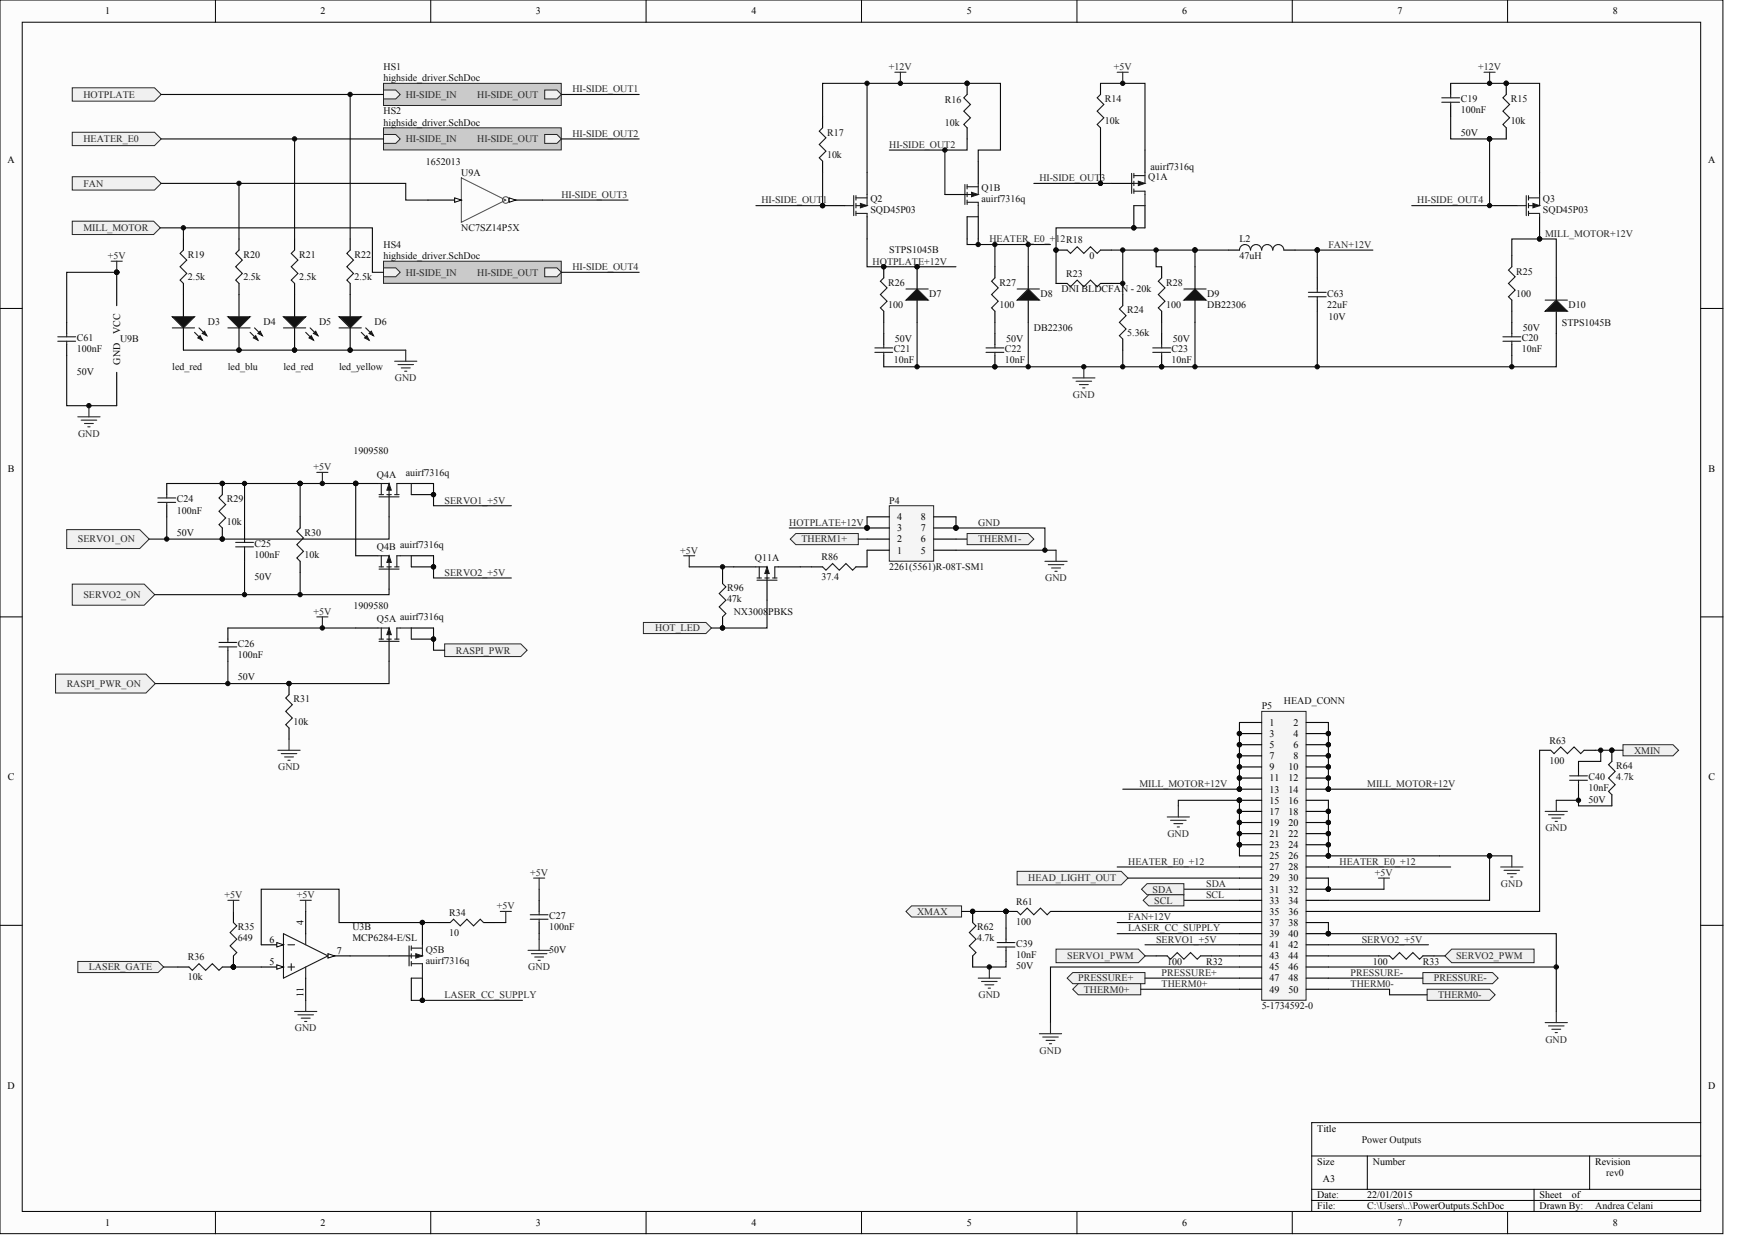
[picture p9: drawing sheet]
<svg xmlns="http://www.w3.org/2000/svg" width="1319mm" height="928mm" viewBox="0 0 1319 928" stroke-linecap="round" stroke-linejoin="round" font-family="sans-serif">
<g fill="#fcfcfc" stroke="#000" stroke-width=".75">
<path d="M0 0h1293v926h-1293z"/>
<path d="M17 17h1259v892h-1259z"/>
</g>
<g fill="none" stroke="#000" stroke-width=".75">
<path d="M162 0v17M323 0v17M485 0v17M647 0v17M808 0v17M970 0v17M1131 0v17M0 231h17M1276 231h17M0 463h17M1276 463h17M0 694h17"/>
<path d="M1276 694h17M1276 842h-292v67M984 867h292M1026 867v25M1193 867v25M984 892h292M1151 892v17M162 909v17M323 909v17M485 909v17M647 909v17M808 909v17"/>
<path d="M970 909v17M984 901h292M1131 909v17"/>
</g>
<path d="M651 129v17M1155 129v17M617 154h17M1122 154h17M651 163v16M1155 163v16M330 692h8M363 692h8" fill="none" stroke="#000" stroke-width=".83"/>
<g fill="#0e0e0e" stroke="#0e0e0e" stroke-width=".75">
<circle cx="617" cy="154" r="1.6"/>
<circle cx="1155" cy="179" r="1.6"/>
</g>
<g fill="none" stroke="#1c1c1c" stroke-width=".83">
<path d="M634 154h7M641 147v15M642 148h9M642 147v3M642 153v3M642 158v4M651 146v8h-9M1139 154h6M1145 147v15M1147 148h8M1147 147v3M1147 153v3"/>
<path d="M1147 158v4M1155 146v8h-8M642 160h9v3M1147 160h8v3M338 692l2-2 5 5 5-5 5 5 5-5 3 2"/>
</g>
<g fill="#1c1c1c" stroke="#1c1c1c" stroke-width=".75">
<path d="M646 153l5 1-5 2z"/>
<path d="M1150 153l5 1-5 2z"/>
</g>
<g fill="#f0f0f0" stroke="#262626" stroke-width=".75">
<path d="M50 397h55l7 7-7 8h-55z" fill-rule="evenodd"/>
<path d="M54 438h54l8 8-8 8h-54z" fill-rule="evenodd"/>
<path d="M58 721h61l4 5-4 4h-61z" fill-rule="evenodd"/>
</g>
<path d="M225 676h9M229 676v8" fill="none" stroke="#262626" stroke-width=".83"/>
<path d="M288 63h133v16h-133z" fill="#cacaca" stroke="#262626" stroke-width=".75"/>
<g fill="#f0f0f0" stroke="#262626" stroke-width=".75">
<path d="M288 68h9l3 3-3 3h-9z" fill-rule="evenodd"/>
<path d="M409 68h9l3 3-3 3h-9z" fill-rule="evenodd"/>
</g>
<g fill="none" stroke="#262626" stroke-width=".83">
<path d="M672 54h8M676 54v9M400 659h9M405 659v8M171 676h8M175 676v8M375 684h9M380 684v8M396 713h17M399 716h11M401 718h7M405 705v8"/>
<path d="M404 721h1M221 759h17M229 751v8M224 761h11M226 764h7M229 766h1"/>
</g>
<g fill="#0e0e0e" stroke="#0e0e0e" stroke-width=".75">
<circle cx="676" cy="63" r="1.6"/>
<circle cx="175" cy="726" r="1.6"/>
<circle cx="651" cy="63" r="1.6"/>
<circle cx="726" cy="63" r="1.6"/>
<circle cx="793" cy="188" r="1.6"/>
<circle cx="843" cy="213" r="1.6"/>
<circle cx="1130" cy="63" r="1.6"/>
<circle cx="167" cy="404" r="1.6"/>
<circle cx="167" cy="363" r="1.6"/>
<circle cx="184" cy="363" r="1.6"/>
<circle cx="125" cy="404" r="1.6"/>
</g>
<path d="M651 63v66M1060 154h62M651 179v21h66M834 213h9M184 363v33M125 388v16M405 667v9M330 692h-76v-25h-58v42M405 701v4M175 726h21" fill="none" stroke="#0e0e0e" stroke-width=".83"/>
<g fill="none" stroke="#000" stroke-width=".83">
<path d="M726 63v8M826 63v8M1089 63v8M1089 79v9M1130 63v8M617 88v8M726 96v8M826 96v8M1130 96v8M617 121v8M793 188h8M826 188h8"/>
<path d="M793 213h8M826 213h8M843 221v8M843 254v9M125 363v8M125 379v9M167 363v8M167 396v8M184 396v8M225 388v8M184 413v8M225 421v9"/>
<path d="M405 676v8M175 684v8M405 692v9M175 717v9h-8M133 726h9"/>
</g>
<g fill="none" stroke="#1c1c1c" stroke-width=".83">
<path d="M726 71l-3 2 5 5-5 5 5 5-5 5 3 3M826 71l-3 2 5 5-5 5 5 5-5 5 3 3M1082 73h13M1082 77h13M1089 71v2M1089 77v2M1130 71l-2 2 5 5-5 5 5 5-5 5 2 3M617 96l-2 2 5 5-5 5 5 5-5 5 2 3M801 188l2 2 5-5 5 5 5-5 5 5 3-2M801 213l2 2 5-5 5 5 5-5 5 5 3-2M843 229l-3 3 5 5-5 5 5 5-5 5 3 2M118 374h14"/>
<path d="M118 377h14M125 371v3M125 377v2M167 371l-3 3 5 5-5 5 5 5-5 5 3 2M225 396l-2 3 5 5-5 5 5 5-5 5 2 2M177 407h13M177 410h13M184 404v3M184 410v3M175 692l3 3-5 5 5 5-5 5 5 5-3 2M398 686h13M398 690h13"/>
<path d="M405 684v2M405 690v2M142 726l2 2 5-5 5 5 5-5 5 5 3-2"/>
</g>
<g fill="#f0f0f0" stroke="#262626" stroke-width=".75">
<path d="M54 66h62l5 5-5 5h-62z" fill-rule="evenodd"/>
<path d="M54 99h62l5 5-5 5h-62z" fill-rule="evenodd"/>
<path d="M54 133h62l5 5-5 5h-62z" fill-rule="evenodd"/>
<path d="M54 166h61l5 5-5 5h-61z" fill-rule="evenodd"/>
</g>
<path d="M288 96h133v17h-133z" fill="#cacaca" stroke="#262626" stroke-width=".75"/>
<g fill="#f0f0f0" stroke="#262626" stroke-width=".75">
<path d="M288 101h9l3 3-3 4h-9z" fill-rule="evenodd"/>
<path d="M409 101h9l3 3-3 4h-9z" fill-rule="evenodd"/>
</g>
<path d="M288 196h133v17h-133z" fill="#cacaca" stroke="#262626" stroke-width=".75"/>
<g fill="#f0f0f0" stroke="#262626" stroke-width=".75">
<path d="M288 201h9l3 3-3 4h-9z" fill-rule="evenodd"/>
<path d="M409 201h9l3 3-3 4h-9z" fill-rule="evenodd"/>
</g>
<path d="M421 71h59M421 104h59M421 204h59M838 692h92M909 717h21M997 717h38M997 709h75M309 751h83" fill="none" stroke="#0e0e0e" stroke-width=".83"/>
<g fill="#f0f0f0" stroke="#262626" stroke-width=".75">
<path d="M793 712h61l5 5-5 5h-61z" fill-rule="evenodd"/>
<path d="M1084 717l5-5h62v10h-62z" fill-rule="evenodd"/>
</g>
<path d="M246 717h17M868 717h8M901 717h8M1035 717h8M1068 717h8" fill="none" stroke="#000" stroke-width=".83"/>
<path d="M876 717l2 3 6-5 5 5 5-5 5 5 2-3M1043 717l2 3 5-5 5 5 5-5 5 5 3-3" fill="none" stroke="#1c1c1c" stroke-width=".83"/>
<path d="M717 404h9" fill="none" stroke="#0e0e0e" stroke-width=".83"/>
<path d="M246 716l5 1-5 2z" fill="#fcfcfc" stroke="#000" stroke-width=".75"/>
<path d="M196 726h17" fill="none" stroke="#000" stroke-width=".83"/>
<path d="M208 724l5 2-5 1z" fill="#fcfcfc" stroke="#000" stroke-width=".75"/>
<path d="M196 709h17" fill="none" stroke="#000" stroke-width=".83"/>
<path d="M208 707l5 2-5 2z" fill="#fcfcfc" stroke="#000" stroke-width=".75"/>
<g fill="none" stroke="#1c1c1c" stroke-width=".83">
<path d="M138 188l-3 2 5 5-5 5 5 5-5 5 3 3M179 188l-2 2 5 5-5 5 5 5-5 5 2 3M221 188l-2 2 5 5-5 5 5 5-5 5 2 3M263 188l-3 2 5 5-5 5 5 5-5 5 3 3M663 209l-2 2 5 5-5 5 5 5-5 5 2 3M680 217h17M747 209l-3 2 5 5-5 5 5 5-5 5 3 3M763 217h17M872 209l-3 2 5 5-5 5 5 5-5 5 3 3M889 217h16M1135 200l-3 3 5 5-5 5 5 5-5 5 3 2M1160 225h16"/>
<path d="M129 246h17M146 249l6 6M149 246l6 6M171 246h17M188 249l6 6M191 246l6 6M213 246h16M229 249l6 6M233 246l6 6M254 246h17M271 249l6 6M274 246l6 6"/>
<path d="M663 259v2M747 259v2M872 259v2M1128 256h13M1128 253h13M1135 250v3M1135 256v3M657 264h13M657 261h13M663 264v3M740 264h13M740 261h13"/>
<path d="M747 264v3M865 264h13M865 261h13M872 264v3M213 701l33 16-33 17zM216 709h5M229 701v8M216 726h5M219 723v5M229 726v8"/>
</g>
<g fill="none" stroke="#000" stroke-width=".83">
<path d="M138 179v9M179 179v9M221 179v9M263 179v9M1135 192v8M138 213v25M179 213v25M221 213v25M263 213v25M663 200v9M688 200v17M747 200v9"/>
<path d="M772 200v17M872 200v9M897 200v17M1168 209v16M663 234v8M688 225v17M747 234v8M772 225v17M872 234v8M897 225v17M1135 225v9M1168 234v16"/>
<path d="M138 246v17M179 246v17M221 246v17M263 246v17M663 250v9M747 250v9M872 250v9M1135 242v8M1135 259v8M663 267v8M747 267v8M872 267v8"/>
<path d="M229 684v17M229 734v17"/>
</g>
<g fill="#0e0e0e" stroke="#0e0e0e" stroke-width=".75">
<circle cx="688" cy="200" r="1.6"/>
<circle cx="663" cy="200" r="1.6"/>
<circle cx="747" cy="275" r="1.6"/>
<circle cx="872" cy="275" r="1.6"/>
<circle cx="747" cy="183" r="1.6"/>
<circle cx="772" cy="183" r="1.6"/>
<circle cx="868" cy="188" r="1.6"/>
<circle cx="688" cy="275" r="1.6"/>
<circle cx="772" cy="275" r="1.6"/>
<circle cx="897" cy="275" r="1.6"/>
<circle cx="813" cy="275" r="1.6"/>
<circle cx="1135" cy="275" r="1.6"/>
<circle cx="179" cy="263" r="1.6"/>
<circle cx="221" cy="263" r="1.6"/>
<circle cx="263" cy="263" r="1.6"/>
<circle cx="263" cy="71" r="1.6"/>
<circle cx="138" cy="171" r="1.6"/>
<circle cx="179" cy="138" r="1.6"/>
<circle cx="221" cy="104" r="1.6"/>
</g>
<g fill="#1c1c1c" stroke="#1c1c1c" stroke-width=".83">
<path d="M680 225l8-8 9 8z"/>
<path d="M763 225l9-8 8 8z"/>
<path d="M1160 234l8-9 8 9z"/>
<path d="M889 225l8-8 8 8z"/>
<path d="M129 238h17l-8 8z"/>
<path d="M149 254l1-2 2 3z"/>
<path d="M152 250l2-1 1 3z"/>
<path d="M171 238h17l-9 8z"/>
<path d="M190 254l2-2 2 3z"/>
<path d="M194 250l1-1 2 3z"/>
<path d="M213 238h16l-8 8z"/>
<path d="M232 254l2-2 1 3z"/>
<path d="M235 250l2-1 2 3z"/>
<path d="M254 238h17l-8 8z"/>
<path d="M274 254l1-2 2 3z"/>
<path d="M277 250l2-1 1 3z"/>
</g>
<g fill="none" stroke="#0e0e0e" stroke-width=".83">
<path d="M121 71h167M263 71v108M121 104h167M221 104v75M179 138v41M120 171h159v33h9M138 171v8M747 183v17M772 183v17M868 188v12h4M1135 234v8M663 242v8"/>
<path d="M688 242v33M747 242v8M772 242v33M872 242v8M897 242v33M1168 250v25h-505M138 263h167M1135 267v8M859 717h9M1076 717h8"/>
</g>
<path d="M296 271h17M299 274h11M301 276h7M304 279h1M305 263v8M813 275v9M805 284h17M808 286h11M810 289h7M813 291h1" fill="none" stroke="#262626" stroke-width=".83"/>
<g fill="#f0f0f0" stroke="#262626" stroke-width=".75">
<path d="M726 400h46l4 4-4 5h-46z" fill-rule="evenodd"/>
<path d="M593 404l4-4h47v9h-47z" fill-rule="evenodd"/>
</g>
<path d="M644 404h7" fill="none" stroke="#0e0e0e" stroke-width=".83"/>
<path d="M801 734l4-4h54v8h-54z" fill-rule="evenodd" fill="#f0f0f0" stroke="#262626" stroke-width=".75"/>
<path d="M889 667h41M889 676h41" fill="none" stroke="#0e0e0e" stroke-width=".83"/>
<g fill="#f0f0f0" stroke="#262626" stroke-width=".75">
<path d="M857 667l4-4h28v8h-28z" fill-rule="evenodd"/>
<path d="M858 676l4-5h27v9h-27z" fill-rule="evenodd"/>
</g>
<path d="M238 354h8M242 354v9" fill="none" stroke="#262626" stroke-width=".83"/>
<circle cx="242" cy="363" r="1.6" fill="#0e0e0e" stroke="#0e0e0e" stroke-width=".75"/>
<path d="M42 506h68l7 7-7 7h-68z" fill-rule="evenodd" fill="#f0f0f0" stroke="#262626" stroke-width=".75"/>
<path d="M171 471v9M171 488v8" fill="none" stroke="#000" stroke-width=".83"/>
<path d="M171 480v2M164 482h14M164 485h14M171 485v3" fill="none" stroke="#1c1c1c" stroke-width=".83"/>
<path d="M171 496v17M371 692h9" fill="none" stroke="#0e0e0e" stroke-width=".83"/>
<g fill="#0e0e0e" stroke="#0e0e0e" stroke-width=".75">
<circle cx="171" cy="513" r="1.6"/>
<circle cx="242" cy="471" r="1.6"/>
</g>
<path d="M238 463h8M242 463v8" fill="none" stroke="#262626" stroke-width=".83"/>
<path d="M334 483h57l5 5-5 5h-57z" fill-rule="evenodd" fill="#f0f0f0" stroke="#262626" stroke-width=".75"/>
<g fill="none" stroke="#000" stroke-width=".83">
<path d="M859 113v16M734 121v17M834 138h17M709 146h17M851 154v17M859 154v17M726 163v16M734 163v16M267 363h17M292 371v17M309 363h16M309 371h16"/>
<path d="M267 417h17M309 417h16M292 425v17M309 425h16M267 471h17M292 480v16M309 471h16M309 480h16M317 692v17M292 717h17M309 734v17M317 734v17"/>
</g>
<g fill="none" stroke="#1c1c1c" stroke-width=".83">
<path d="M724 138v15M726 138v4M734 138v8h-8M849 130v15M851 132h8M851 130v3M851 136v3M859 129v9h-8M726 152h8v11h-8M726 140h8M726 144v4M726 150v3"/>
<path d="M851 143h8v11h-8M851 142v3M284 363h8v8M284 373h16M284 371h4M286 363v8M290 371h4M296 371h4M298 371v-8h11v8M284 417h8v8M286 417v8M284 427h16"/>
<path d="M284 425h4M290 425h4M296 425h4M298 425v-8h11v8M284 471h8v9M284 480h4M286 471v9M290 480h4M296 480h4M298 480v-9h11v9M284 481h16M307 710v15"/>
<path d="M309 710v3M309 716v3M309 711h8M317 709v8h-8M309 721v4M309 723h8v11h-8"/>
</g>
<g fill="#1c1c1c" stroke="#1c1c1c" stroke-width=".75">
<path d="M854 136l5 2-5 1z"/>
<path d="M729 144l5 2-5 2z"/>
<path d="M292 363l2 5h-4z"/>
<path d="M292 417l2 5h-4z"/>
<path d="M292 471l2 5h-4z"/>
<path d="M312 716l5 1-5 2z"/>
</g>
<g fill="#0e0e0e" stroke="#0e0e0e" stroke-width=".75">
<circle cx="851" cy="171" r="1.6"/>
<circle cx="709" cy="113" r="1.6"/>
<circle cx="267" cy="363" r="1.6"/>
<circle cx="325" cy="371" r="1.6"/>
<circle cx="325" cy="425" r="1.6"/>
<circle cx="325" cy="480" r="1.6"/>
<circle cx="317" cy="751" r="1.6"/>
<circle cx="317" cy="692" r="1.6"/>
<circle cx="225" cy="446" r="1.6"/>
<circle cx="184" cy="446" r="1.6"/>
<circle cx="826" cy="138" r="1.6"/>
</g>
<g fill="none" stroke="#0e0e0e" stroke-width=".83">
<path d="M709 113v33M726 104v9h-59M776 138h50M859 171h-66v42M1135 192v-13h33v30M325 363v16h59M292 388v16h-180M325 417v17h59M717 413h76M184 421v25M225 430v16M292 442v4h-176"/>
<path d="M171 471h96M325 471v17h9M292 496v17h-175M263 717h29M838 701h92M859 709h71M123 726h10"/>
</g>
<path d="M793 413v8M784 421h17M787 424h11M789 426h7M792 429h1" fill="none" stroke="#262626" stroke-width=".83"/>
<path d="M763 654h78l6 5-6 5h-78z" fill-rule="evenodd" fill="#f0f0f0" stroke="#262626" stroke-width=".75"/>
<path d="M1118 104h12M847 659h83M859 734h71" fill="none" stroke="#0e0e0e" stroke-width=".83"/>
<circle cx="1118" cy="104" r="1.6" fill="#0e0e0e" stroke="#0e0e0e" stroke-width=".75"/>
<g fill="#f0f0f0" stroke="#262626" stroke-width=".75">
<path d="M1218 559h38l4 4-4 4h-38z" fill-rule="evenodd"/>
<path d="M680 684l4-4h38v8h-38z" fill-rule="evenodd"/>
</g>
<path d="M1155 563h9M1185 571v9M1189 563h8M1210 563v8M1185 588v8M1210 596v9M730 684v8M755 684h8M755 696v9M788 684h9M730 717v9M755 713v8" fill="none" stroke="#000" stroke-width=".83"/>
<g fill="#0e0e0e" stroke="#0e0e0e" stroke-width=".75">
<circle cx="755" cy="684" r="1.6"/>
<circle cx="730" cy="684" r="1.6"/>
<circle cx="742" cy="726" r="1.6"/>
<circle cx="1210" cy="563" r="1.6"/>
<circle cx="1185" cy="600" r="1.6"/>
<circle cx="843" cy="188" r="1.6"/>
<circle cx="843" cy="275" r="1.6"/>
<circle cx="734" cy="183" r="1.6"/>
</g>
<path d="M1164 563l2 2 5-5 5 5 5-5 5 5 3-2M1185 580v2M1210 571l-3 3 5 5-5 5 5 5-5 5 3 2M1178 585h13M1178 582h13M1185 585v3M730 692l3 3-6 5 6 5-6 5 6 5-3 2M763 684l3 2 5-5 5 5 5-5 5 5 2-2M748 711h14M748 707h14M755 705v2M755 711v2" fill="none" stroke="#1c1c1c" stroke-width=".83"/>
<path d="M726 179v4h62M734 179v4M843 188v33M843 263v12M1197 563h21M1185 596v9h25M1168 600h17M755 721v5h-25" fill="none" stroke="#0e0e0e" stroke-width=".83"/>
<g fill="none" stroke="#262626" stroke-width=".83">
<path d="M1160 609h16M1162 611h12M1165 614h6M1167 616h2M1168 600v9M1126 651h17M1129 653h11M1131 656h7M1134 658h1M1135 642v9M734 734h17M737 736h11"/>
<path d="M739 739h7M743 726v8M742 741h1"/>
</g>
<g fill="#f0f0f0" stroke="#262626" stroke-width=".75">
<path d="M805 742l4-4h47v8h-47z" fill-rule="evenodd"/>
<path d="M1071 742h47l4 4-4 5h-47z" fill-rule="evenodd"/>
</g>
<path d="M1155 563v121h-158M1201 563v8h-16M797 684h133M930 726h-142v41M856 742h74" fill="none" stroke="#0e0e0e" stroke-width=".83"/>
<circle cx="1201" cy="563" r="1.6" fill="#0e0e0e" stroke="#0e0e0e" stroke-width=".75"/>
<g fill="none" stroke="#262626" stroke-width=".83">
<path d="M876 613h17M878 615h12M881 618h7M884 605v8M884 620h1M1035 659h8M1039 659v8M1168 759v8M780 776h17M783 778h11M788 767v9M1160 767h16"/>
<path d="M1162 770h12M1165 772h6M1167 775h2M785 781h7M788 783h1"/>
</g>
<path d="M667 379h34v42h-34z" fill="#f5f5f5" stroke="#262626" stroke-width=".75"/>
<path d="M651 396h16M651 388h16M701 396h16M701 388h16M651 413h16M651 404h16M701 413h16M701 404h16" fill="none" stroke="#000" stroke-width=".83"/>
<g fill="#0e0e0e" stroke="#0e0e0e" stroke-width=".75">
<circle cx="651" cy="396" r="1.6"/>
<circle cx="717" cy="396" r="1.6"/>
</g>
<path d="M947 534h33v217h-33z" fill="#f5f5f5" stroke="#262626" stroke-width=".75"/>
<g fill="none" stroke="#000" stroke-width=".83">
<path d="M930 542h17M930 550h17M930 559h17M980 542h17M980 550h17M980 559h17M930 567h17M930 575h17M980 567h17M980 575h17M930 584h17M930 592h17"/>
<path d="M980 584h17M980 592h17M930 600h17M930 609h17M930 617h17M980 600h17M980 609h17M980 617h17M930 626h17M930 634h17M980 626h17M980 634h17"/>
<path d="M930 642h17M930 651h17M930 659h17M980 642h17M980 651h17M980 659h17M930 667h17M930 676h17M980 667h17M980 676h17M930 684h17M930 692h17"/>
<path d="M980 684h17M980 692h17M930 701h17M930 709h17M930 717h17M980 701h17M980 709h17M980 717h17M930 726h17M930 734h17M980 726h17M980 734h17"/>
<path d="M930 742h17M980 742h17"/>
</g>
<g fill="#0e0e0e" stroke="#0e0e0e" stroke-width=".75">
<circle cx="930" cy="550" r="1.6"/>
<circle cx="997" cy="550" r="1.6"/>
<circle cx="930" cy="559" r="1.6"/>
<circle cx="997" cy="559" r="1.6"/>
<circle cx="930" cy="567" r="1.6"/>
<circle cx="997" cy="567" r="1.6"/>
<circle cx="930" cy="575" r="1.6"/>
<circle cx="997" cy="575" r="1.6"/>
<circle cx="930" cy="584" r="1.6"/>
<circle cx="997" cy="584" r="1.6"/>
<circle cx="930" cy="592" r="1.6"/>
<circle cx="997" cy="592" r="1.6"/>
<circle cx="930" cy="600" r="1.6"/>
<circle cx="930" cy="609" r="1.6"/>
<circle cx="997" cy="609" r="1.6"/>
<circle cx="930" cy="617" r="1.6"/>
<circle cx="997" cy="617" r="1.6"/>
<circle cx="930" cy="625" r="1.6"/>
<circle cx="997" cy="625" r="1.6"/>
<circle cx="930" cy="634" r="1.6"/>
<circle cx="997" cy="634" r="1.6"/>
<circle cx="997" cy="642" r="1.6"/>
<circle cx="997" cy="667" r="1.6"/>
<circle cx="997" cy="701" r="1.6"/>
<circle cx="1168" cy="726" r="1.6"/>
</g>
<path d="M997 726h171" fill="none" stroke="#0e0e0e" stroke-width=".83"/>
<path d="M1068 730h52l4 4-4 4h-52z" fill-rule="evenodd" fill="#f0f0f0" stroke="#262626" stroke-width=".75"/>
<path d="M997 734h71M997 742h46v4h28" fill="none" stroke="#0e0e0e" stroke-width=".83"/>
<path d="M483 467h47l4 4-4 4h-47z" fill-rule="evenodd" fill="#f0f0f0" stroke="#262626" stroke-width=".75"/>
<path d="M321 150h25M609 425h8M642 425h9" fill="none" stroke="#000" stroke-width=".83"/>
<path d="M617 425l3 3 5-5 5 5 5-5 5 5 2-3" fill="none" stroke="#1c1c1c" stroke-width=".83"/>
<path d="M121 138h184v12h16M407 150h64M651 413v12" fill="none" stroke="#0e0e0e" stroke-width=".83"/>
<g fill="none" stroke="#4c4c4c" stroke-width=".75">
<path d="M346 133l34 17-34 17z"/>
<circle cx="380" cy="150" r="2.5"/>
</g>
<path d="M341 148l5 2-5 2z" fill="#fcfcfc" stroke="#000" stroke-width=".75"/>
<path d="M382 150h25" fill="none" stroke="#000" stroke-width=".83"/>
<path d="M382 148l5 2-5 2z" fill="#fcfcfc" stroke="#000" stroke-width=".75"/>
<g fill="none" stroke="#000" stroke-width=".83">
<path d="M922 188h8M964 188h8M88 204v25M989 209v8M989 225v9M50 242v8M50 259v8M88 279v25M542 430v8M551 425h16M576 434v16M584 425h17"/>
<path d="M542 463v8M217 513v8M217 546v9"/>
</g>
<g fill="#0e0e0e" stroke="#0e0e0e" stroke-width=".75">
<circle cx="88" cy="204" r="1.6"/>
<circle cx="67" cy="304" r="1.6"/>
<circle cx="1118" cy="63" r="1.6"/>
<circle cx="843" cy="63" r="1.6"/>
<circle cx="617" cy="154" r="1.6"/>
<circle cx="1118" cy="104" r="1.6"/>
<circle cx="1118" cy="154" r="1.6"/>
<circle cx="225" cy="363" r="1.6"/>
<circle cx="267" cy="363" r="1.6"/>
<circle cx="826" cy="138" r="1.6"/>
<circle cx="651" cy="396" r="1.6"/>
<circle cx="717" cy="396" r="1.6"/>
<circle cx="784" cy="413" r="1.6"/>
<circle cx="755" cy="684" r="1.6"/>
<circle cx="997" cy="667" r="1.6"/>
<circle cx="930" cy="592" r="1.6"/>
<circle cx="997" cy="592" r="1.6"/>
<circle cx="930" cy="600" r="1.6"/>
<circle cx="930" cy="634" r="1.6"/>
<circle cx="997" cy="701" r="1.6"/>
<circle cx="217" cy="513" r="1.6"/>
<circle cx="997" cy="642" r="1.6"/>
<circle cx="1118" cy="642" r="1.6"/>
<circle cx="542" cy="471" r="1.6"/>
<circle cx="542" cy="425" r="1.6"/>
<circle cx="897" cy="188" r="1.6"/>
<circle cx="989" cy="275" r="1.6"/>
<circle cx="989" cy="188" r="1.6"/>
</g>
<g fill="none" stroke="#1c1c1c" stroke-width=".83">
<path d="M938 188a4 4 0 0 0-4-5 4 4 0 0 0-4 5M947 188a4 4 0 0 0-4-5 4 4 0 0 0-4 5M964 188a4 4 0 0 0-5-5 4 4 0 0 0-4 5 4 4 0 0 0-4-5 4 4 0 0 0-4 5M982 219h13M989 217v2M982 223h13M989 223v2M43 253h14M43 256h14M50 250v3M50 256v3M542 438l3 2-5 5 5 5-5 5 5 5-3 3"/>
<path d="M567 425h9v9M568 435h15M568 434h3M570 425v9M574 434h3M580 434h3M584 425h-3v9M217 521l-3 3 5 5-5 5 5 5-5 5 3 2"/>
</g>
<g fill="none" stroke="#0e0e0e" stroke-width=".83">
<path d="M826 63h33v50M1089 63h66v66M617 88v-25h134v50h-17v8M1089 88v16h29v50M826 104v34h8M617 129v25h-50M834 188h88M897 188v12M972 188h58M989 188v21M88 204h-38v38M989 234v41"/>
<path d="M50 267v37h38M125 363h142v54M225 363v25M651 388v8h-59M717 388v8h67v17M517 425h34M542 425v5M601 425h8M576 450v21h-42M930 542v50h-87M997 542v50h92M884 605v-5h46v42"/>
<path d="M997 600v42h138M838 651h92M997 659v8h42M997 651h92M1118 642v34h-121M722 684h33v12M997 692v9h171v58"/>
</g>
<g fill="none" stroke="#262626" stroke-width=".83">
<path d="M838 54h9M843 54v9M1114 54h8M1118 54v9M83 196h9M88 196v8M58 313h17M61 315h12M63 318h7M67 304v9M66 320h2M513 417h8"/>
<path d="M517 417v8M217 555v8M209 563h16M211 565h12M214 568h6M216 570h2"/>
</g>
<path d="M576 425l1 5h-3z" fill="#1c1c1c" stroke="#1c1c1c" stroke-width=".75"/>
<g font-size="7.5">
<text x="79" y="11">1</text>
<text x="241" y="11">2</text>
<text x="402" y="11">3</text>
<text x="564" y="11">4</text>
<text x="725" y="11">5</text>
<text x="887" y="11">6</text>
<text x="1049" y="11">7</text>
<text x="1210" y="11">8</text>
<text x="6" y="122">A</text>
<text x="1282" y="122">A</text>
<text x="90" y="251" transform="rotate(-90 90 251)">VCC</text>
<text x="90" y="274" transform="rotate(-90 90 274)">GND</text>
<text x="6" y="354">B</text>
<text x="1282" y="354">B</text>
<text x="673" y="390">4</text>
<text x="691" y="390">8</text>
<text x="673" y="399">3</text>
<text x="691" y="399">7</text>
<text x="673" y="407">2</text>
<text x="691" y="407">6</text>
<text x="673" y="415">1</text>
<text x="691" y="415">5</text>
<text x="953" y="545">1</text>
<text x="971" y="545">2</text>
<text x="953" y="553">3</text>
<text x="971" y="553">4</text>
<text x="953" y="561">5</text>
<text x="971" y="561">6</text>
<text x="953" y="570">7</text>
<text x="971" y="570">8</text>
<text x="953" y="578">9</text>
<text x="967" y="578">10</text>
<text x="6" y="585">C</text>
<text x="953" y="586">11</text>
<text x="967" y="586">12</text>
<text x="1282" y="585">C</text>
<text x="953" y="595">13</text>
<text x="967" y="595">14</text>
<text x="953" y="603">15</text>
<text x="967" y="603">16</text>
<text x="953" y="611">17</text>
<text x="967" y="611">18</text>
<text x="953" y="620">19</text>
<text x="967" y="620">20</text>
<text x="953" y="628">21</text>
<text x="967" y="628">22</text>
<text x="953" y="636">23</text>
<text x="967" y="636">24</text>
<text x="953" y="645">25</text>
<text x="967" y="645">26</text>
<text x="953" y="653">27</text>
<text x="967" y="653">28</text>
<text x="953" y="661">29</text>
<text x="967" y="661">30</text>
<text x="953" y="670">31</text>
<text x="967" y="670">32</text>
<text x="953" y="678">33</text>
<text x="967" y="678">34</text>
<text x="953" y="686">35</text>
<text x="967" y="686">36</text>
<text x="228" y="694" transform="rotate(-90 228 694)">4</text>
<text x="953" y="695">37</text>
<text x="967" y="695">38</text>
<text x="202" y="707">6</text>
<text x="953" y="703">39</text>
<text x="967" y="703">40</text>
<text x="953" y="711">41</text>
<text x="967" y="711">42</text>
<text x="253" y="716">7</text>
<text x="953" y="720">43</text>
<text x="967" y="720">44</text>
<text x="202" y="724">5</text>
<text x="953" y="728">45</text>
<text x="967" y="728">46</text>
<text x="953" y="736">47</text>
<text x="967" y="736">48</text>
<text x="228" y="748" transform="rotate(-90 228 748)">11</text>
<text x="953" y="745">49</text>
<text x="967" y="745">50</text>
<text x="6" y="817">D</text>
<text x="1282" y="817">D</text>
<text x="989" y="849">Title</text>
<text x="989" y="874">Size</text>
<text x="1030" y="874">Number</text>
<text x="1197" y="874">Revision</text>
<text x="993" y="887">A3</text>
<text x="989" y="899">Date:</text>
<text x="1026" y="899">22/01/2015</text>
<text x="1155" y="899">Sheet</text>
<text x="1180" y="899">of</text>
<text x="989" y="907">File:</text>
<text x="1026" y="907">C:\Users\..\PowerOutputs.SchDoc</text>
<text x="1155" y="907">Drawn By:</text>
<text x="79" y="920">1</text>
<text x="241" y="920">2</text>
<text x="402" y="920">3</text>
<text x="564" y="920">4</text>
<text x="725" y="920">5</text>
<text x="887" y="920">6</text>
<text x="1049" y="920">7</text>
<text x="1210" y="920">8</text>
</g>
<g font-size="7.5" fill="#0e0e0e">
<text x="288" y="53">HS1</text>
<text x="288" y="61">highside_driver.SchDoc</text>
<text x="709" y="78">R16</text>
<text x="829" y="77">R14</text>
<text x="1096" y="77">C19</text>
<text x="1134" y="77">R15</text>
<text x="288" y="86">HS2</text>
<text x="1096" y="85">100nF</text>
<text x="288" y="94">highside_driver.SchDoc</text>
<text x="709" y="94">10k</text>
<text x="829" y="93">10k</text>
<text x="1134" y="93">10k</text>
<text x="621" y="102">R17</text>
<text x="1096" y="102">50V</text>
<text x="621" y="118">10k</text>
<text x="320" y="123">1652013</text>
<text x="346" y="132">U9A</text>
<text x="863" y="128">auirf7316q</text>
<text x="862" y="135">Q1A</text>
<text x="737" y="143">Q1B</text>
<text x="653" y="152">Q2</text>
<text x="737" y="152">auirf7316q</text>
<text x="1158" y="152">Q3</text>
<text x="653" y="160">SQD45P03</text>
<text x="1158" y="160">SQD45P03</text>
<text x="346" y="173">NC7SZ14P5X</text>
<text x="288" y="186">HS4</text>
<text x="930" y="182">L2</text>
<text x="667" y="190">STPS1045B</text>
<text x="141" y="193">R19</text>
<text x="183" y="193">R20</text>
<text x="224" y="193">R21</text>
<text x="266" y="193">R22</text>
<text x="288" y="194">highside_driver.SchDoc</text>
<text x="818" y="194">0</text>
<text x="930" y="194">47uH</text>
<text x="800" y="208">R23</text>
<text x="1138" y="206">R25</text>
<text x="141" y="210">2.5k</text>
<text x="183" y="210">2.5k</text>
<text x="224" y="210">2.5k</text>
<text x="266" y="210">2.5k</text>
<text x="667" y="214">R26</text>
<text x="750" y="214">R27</text>
<text x="875" y="214">R28</text>
<text x="797" y="219">DNI BLDCFAN - 20k</text>
<text x="697" y="223">D7</text>
<text x="781" y="223">D8</text>
<text x="906" y="223">D9</text>
<text x="996" y="223">C63</text>
<text x="1138" y="223">100</text>
<text x="667" y="231">100</text>
<text x="750" y="231">100</text>
<text x="875" y="231">100</text>
<text x="906" y="231">DB22306</text>
<text x="996" y="231">22uF</text>
<text x="1177" y="231">D10</text>
<text x="846" y="235">R24</text>
<text x="156" y="244">D3</text>
<text x="198" y="244">D4</text>
<text x="239" y="244">D5</text>
<text x="281" y="244">D6</text>
<text x="997" y="240">10V</text>
<text x="1172" y="244">STPS1045B</text>
<text x="776" y="249">DB22306</text>
<text x="846" y="252">5.36k</text>
<text x="1143" y="249">50V</text>
<text x="58" y="256">C61</text>
<text x="90" y="257">U9B</text>
<text x="672" y="257">50V</text>
<text x="755" y="257">50V</text>
<text x="880" y="257">50V</text>
<text x="1142" y="256">C20</text>
<text x="58" y="264">100nF</text>
<text x="671" y="264">C21</text>
<text x="754" y="264">C22</text>
<text x="879" y="264">C23</text>
<text x="1142" y="264">10nF</text>
<text x="671" y="273">10nF</text>
<text x="754" y="273">10nF</text>
<text x="879" y="273">10nF</text>
<text x="58" y="281">50V</text>
<text x="129" y="278">led_red</text>
<text x="171" y="278">led_blu</text>
<text x="213" y="278">led_red</text>
<text x="254" y="278">led_yellow</text>
<text x="265" y="340">1909580</text>
<text x="283" y="359">Q4A</text>
<text x="305" y="357">auirf7316q</text>
<text x="133" y="377">C24</text>
<text x="170" y="377">R29</text>
<text x="667" y="378">P4</text>
<text x="133" y="385">100nF</text>
<text x="170" y="394">10k</text>
<text x="133" y="402">50V</text>
<text x="229" y="402">R30</text>
<text x="191" y="410">C25</text>
<text x="283" y="413">Q4B auirf7316q</text>
<text x="191" y="419">100nF</text>
<text x="229" y="419">10k</text>
<text x="566" y="421">Q11A</text>
<text x="617" y="420">R86</text>
<text x="667" y="428">2261(5561)R-08T-SM1</text>
<text x="191" y="435">50V</text>
<text x="617" y="435">37.4</text>
<text x="546" y="444">R96</text>
<text x="546" y="452">47k</text>
<text x="265" y="457">1909580</text>
<text x="551" y="461">NX3008PBKS</text>
<text x="283" y="467">Q5A auirf7316q</text>
<text x="179" y="485">C26</text>
<text x="179" y="494">100nF</text>
<text x="179" y="510">50V</text>
<text x="220" y="527">R31</text>
<text x="964" y="528">HEAD_CONN</text>
<text x="947" y="532">P5</text>
<text x="220" y="544">10k</text>
<text x="1163" y="558">R63</text>
<text x="1163" y="573">100</text>
<text x="1213" y="577">R64</text>
<text x="1192" y="585">C40</text>
<text x="1213" y="585">4.7k</text>
<text x="1192" y="594">10nF</text>
<text x="1192" y="602">50V</text>
<text x="763" y="679">R61</text>
<text x="337" y="687">R34</text>
<text x="412" y="690">C27</text>
<text x="763" y="694">100</text>
<text x="179" y="698">R35</text>
<text x="264" y="698">U3B</text>
<text x="412" y="698">100nF</text>
<text x="733" y="698">R62</text>
<text x="179" y="706">649</text>
<text x="264" y="706">MCP6284-E/SL</text>
<text x="337" y="702">10</text>
<text x="733" y="706">4.7k</text>
<text x="763" y="711">C39</text>
<text x="320" y="715">Q5B</text>
<text x="412" y="715">50V</text>
<text x="763" y="719">10nF</text>
<text x="141" y="721">R36</text>
<text x="320" y="723">auirf7316q</text>
<text x="876" y="724">100</text>
<text x="905" y="724">R32</text>
<text x="1030" y="724">100</text>
<text x="1068" y="724">R33</text>
<text x="763" y="727">50V</text>
<text x="141" y="736">10k</text>
<text x="947" y="757">5-1734592-0</text>
<text x="1022" y="857">Power Outputs</text>
<text x="1206" y="882">rev0</text>
<text x="1197" y="907">Andrea Celani</text>
</g>
<g font-size="7.5" fill="#262626">
<text x="667" y="53">+12V</text>
<text x="836" y="53">+5V</text>
<text x="1109" y="53">+12V</text>
<text x="430" y="69">HI-SIDE_OUT1</text>
<text x="63" y="73">HOTPLATE</text>
<text x="305" y="73">HI-SIDE_IN</text>
<text x="358" y="73">HI-SIDE_OUT</text>
<text x="63" y="107">HEATER_E0</text>
<text x="305" y="107">HI-SIDE_IN</text>
<text x="358" y="107">HI-SIDE_OUT</text>
<text x="430" y="103">HI-SIDE_OUT2</text>
<text x="667" y="111">HI-SIDE_OUT2</text>
<text x="780" y="136">HI-SIDE_OUT3</text>
<text x="63" y="140">FAN</text>
<text x="421" y="148">HI-SIDE_OUT3</text>
<text x="571" y="153">HI-SIDE_OUT1</text>
<text x="1064" y="153">HI-SIDE_OUT4</text>
<text x="63" y="173">MILL_MOTOR</text>
<text x="1160" y="178">MILL_MOTOR+12V</text>
<text x="743" y="182">HEATER_E0_+12R18</text>
<text x="997" y="186">FAN+12V</text>
<text x="81" y="194">+5V</text>
<text x="430" y="203">HI-SIDE_OUT4</text>
<text x="655" y="198">HOTPLATE+12V</text>
<text x="305" y="207">HI-SIDE_IN</text>
<text x="358" y="207">HI-SIDE_OUT</text>
<text x="296" y="286">GND</text>
<text x="805" y="299">GND</text>
<text x="59" y="328">GND</text>
<text x="235" y="353">+5V</text>
<text x="334" y="378">SERVO1_+5V</text>
<text x="592" y="394">HOTPLATE+12V</text>
<text x="734" y="394">GND</text>
<text x="58" y="407">SERVO1_ON</text>
<text x="601" y="407">THERM1+</text>
<text x="734" y="407">THERM1-</text>
<text x="510" y="415">+5V</text>
<text x="334" y="432">SERVO2_+5V</text>
<text x="784" y="436">GND</text>
<text x="63" y="449">SERVO2_ON</text>
<text x="235" y="461">+5V</text>
<text x="492" y="474">HOT_LED</text>
<text x="342" y="490">RASPI_PWR</text>
<text x="50" y="515">RASPI_PWR_ON</text>
<text x="1226" y="565">XMIN</text>
<text x="209" y="578">GND</text>
<text x="855" y="590">MILL_MOTOR+12V</text>
<text x="1026" y="590">MILL_MOTOR+12V</text>
<text x="1160" y="624">GND</text>
<text x="876" y="628">GND</text>
<text x="847" y="649">HEATER_E0_+12</text>
<text x="1005" y="649">HEATER_E0_+12</text>
<text x="398" y="657">+5V</text>
<text x="1032" y="657">+5V</text>
<text x="772" y="661">HEAD_LIGHT_OUT</text>
<text x="905" y="666">SDA</text>
<text x="1126" y="666">GND</text>
<text x="865" y="670">SDA</text>
<text x="168" y="674">+5V</text>
<text x="223" y="674">+5V</text>
<text x="905" y="674">SCL</text>
<text x="373" y="682">+5V</text>
<text x="866" y="678">SCL</text>
<text x="688" y="686">XMAX</text>
<text x="847" y="691">FAN+12V</text>
<text x="847" y="699">LASER_CC_SUPPLY</text>
<text x="868" y="707">SERVO1_+5V</text>
<text x="1022" y="707">SERVO2_+5V</text>
<text x="801" y="720">SERVO1_PWM</text>
<text x="1093" y="720">SERVO2_PWM</text>
<text x="67" y="728">LASER_GATE</text>
<text x="396" y="728">GND</text>
<text x="809" y="736">PRESSURE+</text>
<text x="872" y="732">PRESSURE+</text>
<text x="1014" y="732">PRESSURE-</text>
<text x="1076" y="736">PRESSURE-</text>
<text x="872" y="741">THERM0+</text>
<text x="1014" y="741">THERM0-</text>
<text x="334" y="749">LASER_CC_SUPPLY</text>
<text x="734" y="749">GND</text>
<text x="813" y="745">THERM0+</text>
<text x="1079" y="749">THERM0-</text>
<text x="221" y="774">GND</text>
<text x="1160" y="782">GND</text>
<text x="780" y="791">GND</text>
</g>
</svg>
